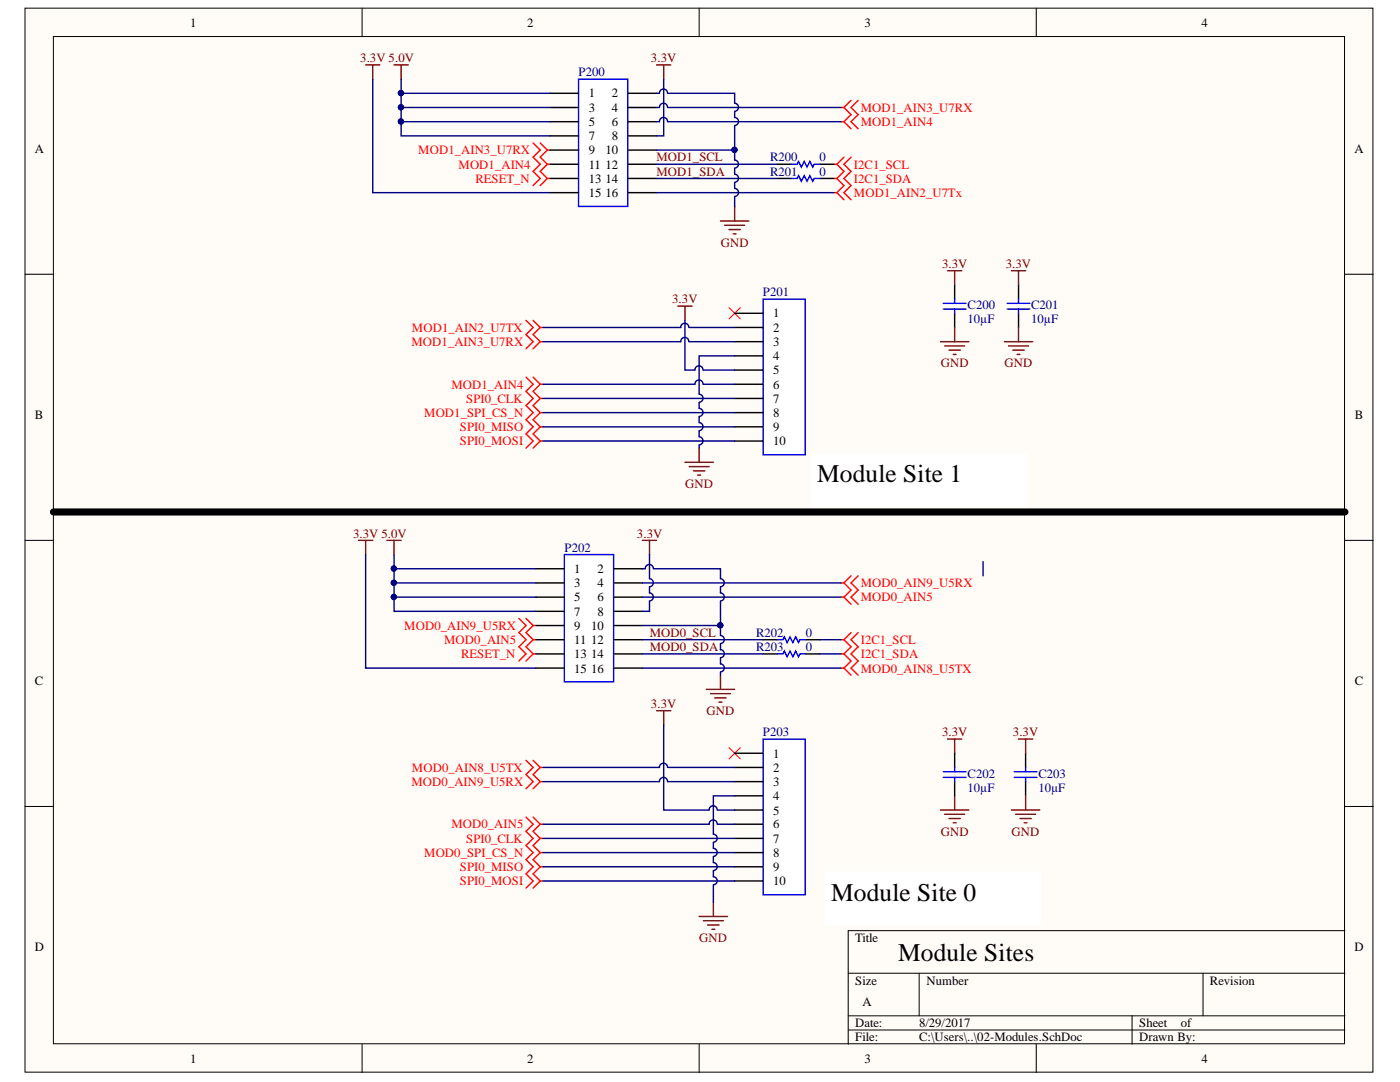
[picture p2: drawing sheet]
<svg xmlns="http://www.w3.org/2000/svg" width="279mm" height="216mm" viewBox="0 0 279 216" stroke-linecap="round" stroke-linejoin="round" font-family="sans-serif">
<g fill="#fffcf8" stroke="#000" stroke-width=".2">
<path d="M5 1.6h269v212.3h-269z"/>
<path d="M10.7 7.3h257.6v201h-257.6z"/>
</g>
<g fill="none" stroke="#000" stroke-width=".2">
<path d="M72.3 1.6v5.7M139.5 1.6v5.7M206.8 1.6v5.7M5 54.7h5.7M268.4 54.7h5.7M5 107.8h5.7M268.4 107.8h5.7M5 160.9h5.7M268.4 160.9h5.7M169.3 194.2h99.1M183.4 194.2v8.5M240.1 194.2v8.5"/>
<path d="M268.4 185.7h-99.1v22.7M72.3 208.4v5.6M139.5 208.4v5.6M169.3 202.7h99.1M169.3 205.5h99.1M206.8 208.4v5.6M225.9 202.7v5.7"/>
</g>
<g fill="none" stroke="#f00" stroke-width=".28">
<path d="M106.4 28.5l1.4 1.4-1.4 1.5 1.4 1.4-1.4 1.4 1.4 1.4-1.4 1.4M107.8 28.5l1.4 1.4M109.2 32.8h.6M109.2 35.6h.6M109.2 32.8l-1.4 1.4 1.4 1.4M109.2 29.9l-1.4 1.5 1.4 1.4M109.2 29.9h.6M109.2 35.6l-1.4 1.4M166.4 32.8h.6M166.4 35.6h.6M166.4 38.4h.6M167 32.8l1.4 1.4-1.4 1.4"/>
<path d="M167 35.6l1.4 1.4-1.4 1.4M167 38.4l1.4 1.5M167.9 24.3h.5M167.9 21.5h.5M168.4 31.4l-1.4 1.4M168.4 24.3l1.4 1.4M168.4 21.5l1.4 1.4-1.4 1.4M169.8 31.4l-1.4 1.4 1.4 1.4-1.4 1.4 1.4 1.4-1.4 1.4 1.4 1.5M169.8 20l-1.4 1.5M171.3 20l-1.5 1.5 1.5 1.4-1.5 1.4 1.5 1.4M105 75.3l1.4 1.4-1.4 1.4 1.4 1.4-1.4 1.4 1.4 1.4-1.4 1.5 1.4 1.4-1.4 1.4 1.4 1.4-1.4 1.4M105 63.9l1.4 1.4-1.4 1.5 1.4 1.4-1.4 1.4"/>
<path d="M106.4 75.3l1.4 1.4M106.4 63.9l1.4 1.4M107.8 79.5l-1.4 1.4 1.4 1.4M107.8 76.7l-1.4 1.4 1.4 1.4M107.8 79.5h.6M107.8 76.7h.6M107.8 68.2l-1.4 1.4M107.8 65.3l-1.4 1.5 1.4 1.4M107.8 68.2h.6M107.8 65.3h.6M107.8 85.2l-1.4 1.4 1.4 1.4M107.8 82.3l-1.4 1.5 1.4 1.4"/>
<path d="M107.8 85.2h.6M107.8 88l-1.4 1.4M107.8 88h.6M107.8 82.3h.6M167.9 116.3h.5M167.9 119.2h.5M168.4 116.3l1.4 1.4-1.4 1.5M168.4 119.2l1.4 1.4M169.8 114.9l-1.4 1.4M171.3 114.9l-1.5 1.4 1.5 1.4-1.5 1.5 1.5 1.4M103.6 123.4l1.4 1.4-1.4 1.4 1.4 1.4-1.4 1.5 1.4 1.4-1.4 1.4M105 123.4l1.4 1.4"/>
<path d="M106.4 127.6h.6M106.4 130.5h.6M106.4 124.8l-1.4 1.4 1.4 1.4M106.4 124.8h.6M106.4 127.6l-1.4 1.5 1.4 1.4M106.4 130.5l-1.4 1.4M167.9 127.6h.5M167.9 130.5h.5M167.9 133.3h.5M168.4 127.6l1.4 1.5-1.4 1.4M168.4 130.5l1.4 1.4-1.4 1.4M168.4 133.3l1.4 1.4"/>
<path d="M169.8 126.2l-1.4 1.4M171.3 126.2l-1.5 1.4 1.5 1.5-1.5 1.4 1.5 1.4-1.5 1.4 1.5 1.4M105 151.7l1.4 1.4-1.4 1.5 1.4 1.4-1.4 1.4M106.4 151.7l1.4 1.4M107.8 153.1l-1.4 1.5 1.4 1.4M107.8 153.1h.6M107.8 156l-1.4 1.4M107.8 156h.6M105 163l1.4 1.5-1.4 1.4 1.4 1.4-1.4 1.4 1.4 1.4-1.4 1.4 1.4 1.5-1.4 1.4 1.4 1.4-1.4 1.4M106.4 163l1.4 1.5M107.8 167.3l-1.4 1.4 1.4 1.4M107.8 164.5l-1.4 1.4 1.4 1.4"/>
<path d="M107.8 167.3h.6M107.8 173l-1.4 1.4 1.4 1.4M107.8 170.1l-1.4 1.4 1.4 1.5M107.8 173h.6M107.8 175.8l-1.4 1.4M107.8 175.8h.6M107.8 170.1h.6M107.8 164.5h.6"/>
</g>
<g fill="none" stroke="#800000" stroke-width=".28">
<path d="M73 13h2.8M74.4 13v2.8M131 13h2.9M132.5 13v2.8M143.8 44.1h5.6M144.6 45h4M145.5 45.8h2.2M146.3 46.7h.6M146.6 41.3v2.8M189.1 54h2.8M190.5 54v2.8M135.3 61.1h2.8"/>
<path d="M136.7 61.1v2.8M187.7 68.2h5.7M188.5 69h4M189.4 69.9h2.3M190.2 70.7h.6M190.5 65.3v2.9M136.7 92.2h5.7M137.6 93.1h3.9M138.4 93.9h2.3M139.3 94.8h.5M139.5 89.4v2.8M71.6 107.8h2.8"/>
<path d="M73 107.8v2.9M131 141.8h2.9M132.5 141.8v2.8M189.1 147.5h2.8M190.5 147.5v2.8M190.5 158.8v2.8M187.7 161.6h5.7M188.5 162.5h4M189.4 163.3h2.3M190.2 164.2h.6M139.5 182.9h5.7M140.4 183.7h4"/>
<path d="M141.2 184.6h2.3M142.1 185.4h.6M142.4 180v2.9"/>
</g>
<path d="M145.5 61.4l2.2 2.2M147.7 61.4l-2.2 2.2M145.5 149.2l2.2 2.2M147.7 149.2l-2.2 2.2" fill="none" stroke="#f00" stroke-width=".2"/>
<path d="M190.5 56.8v2.9M190.5 62.5v2.8" fill="none" stroke="#000" stroke-width=".28"/>
<path d="M190.5 59.7v.8M188.3 60.5h4.5M188.3 61.7h4.5M190.5 61.7v.8" fill="none" stroke="#00f" stroke-width=".28"/>
<path d="M152.3 59.7h8.4v31h-8.4z" fill="#fff" stroke="#00f" stroke-width=".28"/>
<path d="M146.6 62.5h5.7M146.6 65.3h5.7M146.6 68.2h5.7M146.6 71h5.7M146.6 73.8h5.7M146.6 76.7h5.7M146.6 79.5h5.7M146.6 82.3h5.7M146.6 85.2h5.7M146.6 88h5.7" fill="none" stroke="#000" stroke-width=".28"/>
<path d="M152.3 147.5h8.4v31h-8.4z" fill="#fff" stroke="#00f" stroke-width=".28"/>
<g fill="none" stroke="#000" stroke-width=".28">
<path d="M155.1 32.8h2.8M155.1 35.6h2.8M163.6 32.8h2.8M163.6 35.6h2.8M203.3 56.8v2.9M203.3 62.5v2.8M152.3 127.6h2.8M152.3 130.5h2.8M160.8 127.6h2.8M160.8 130.5h2.8M146.6 150.3h5.7M146.6 153.1h5.7"/>
<path d="M146.6 156h5.7M146.6 158.8h5.7M190.5 150.3v2.8M190.5 156v2.8M204.7 150.3v2.8M204.7 156v2.8M146.6 161.6h5.7M146.6 164.5h5.7M146.6 167.3h5.7M146.6 170.1h5.7M146.6 173h5.7M146.6 175.8h5.7"/>
</g>
<g fill="none" stroke="#00f" stroke-width=".28">
<path d="M157.9 32.8h1.2l.3-.6 .5 1.1 .6-1.1 .6 1.1 .5-1.1 .6 1.1 .3-.5h1.1M157.9 35.6h1.2l.3-.6 .5 1.2 .6-1.2 .6 1.2 .5-1.2 .6 1.2 .3-.6h1.1M203.3 59.7v.8M201 60.5h4.5M201 61.7h4.5M203.3 61.7v.8M155.1 127.6h1.1l.3-.5 .6 1.1 .6-1.1 .5 1.1 .6-1.1 .6 1.1 .2-.6h1.2M155.1 130.5h1.1l.3-.6 .6 1.1 .6-1.1 .5 1.1 .6-1.1 .6 1.1 .2-.5h1.2M188.3 154h4.5M188.3 155.1h4.5M190.5 153.1v.9M190.5 155.1v.9"/>
<path d="M202.4 154h4.5M202.4 155.1h4.5M204.7 153.1v.9M204.7 155.1v.9"/>
</g>
<g fill="none" stroke="#800000" stroke-width=".28">
<path d="M201.9 54h2.8M203.3 54v2.8M200.4 68.2h5.7M201.3 69h3.9M202.1 69.9h2.3M203 70.7h.6M203.3 65.3v2.9M203.3 147.5h2.8M204.7 147.5v2.8M204.7 158.8v2.8M201.9 161.6h5.6M202.7 162.5h4"/>
<path d="M203.6 163.3h2.2M204.4 164.2h.6"/>
</g>
<path d="M10.7 102.2h257.7" fill="none" stroke="#000" stroke-width="1.4"/>
<g fill="#fff" stroke="#fff" stroke-width=".85">
<path d="M162.2 90.8h42.4v9.9h-42.4z"/>
<path d="M165 174.4h42.4v9.8h-42.4z"/>
</g>
<path d="M115.5 15.8h9.8v25.4h-9.8z" fill="#fff" stroke="#00f" stroke-width=".28"/>
<g fill="none" stroke="#000" stroke-width=".28">
<path d="M109.8 18.6h5.7M125.4 18.6h5.6M109.8 21.5h5.7M109.8 24.3h5.7M109.8 27.1h5.7M109.8 29.9h5.7M109.8 32.8h5.7M109.8 35.6h5.7M109.8 38.4h5.7M125.4 21.5h5.6M125.4 24.3h5.6M125.4 27.1h5.6"/>
<path d="M125.4 29.9h5.6M125.4 32.8h5.6M125.4 35.6h5.6M125.4 38.4h5.6"/>
</g>
<path d="M112.6 110.7h9.9v25.4h-9.9z" fill="#fff" stroke="#00f" stroke-width=".28"/>
<g fill="none" stroke="#000" stroke-width=".28">
<path d="M107 113.5h5.6M107 116.3h5.6M107 119.2h5.6M122.5 113.5h5.7M122.5 116.3h5.7M122.5 119.2h5.7M107 122h5.6M107 124.8h5.6M107 127.6h5.6M107 130.5h5.6M107 133.3h5.6M122.5 122h5.7"/>
<path d="M122.5 124.8h5.7M122.5 127.6h5.7M122.5 130.5h5.7M122.5 133.3h5.7"/>
</g>
<path d="M78.6 13h2.9M80.1 13v2.8M77.2 107.8h2.9M78.6 107.8v2.9M128.2 107.8h2.8M129.6 107.8v2.9M141 137.6h5.6M141.8 138.4h4M142.7 139.3h2.2M143.8 134.7v2.9M143.5 140.1h.6" fill="none" stroke="#800000" stroke-width=".28"/>
<g fill="none" stroke="#000080" stroke-width=".28">
<path d="M74.4 15.8v22.6h35.4M80.1 15.8v2.8h29.7M80.1 18.6v2.9h29.7M132.5 15.8v11.3h-1.5M133.2 18.6a.81 .81 0 0 0-.8-.8 .81 .81 0 0 0-.8 .8h-.6M133.3 18.6h13.3v2a.81 .81 0 0 1 .8 .8 .81 .81 0 0 1-.8 .8M80.1 21.5v2.8h29.7M80.1 24.3v2.8h29.7M131 29.9h15.6M131 32.8h24.1M131 35.6h24.1M131 38.4h35.4"/>
<path d="M133.2 21.4a.81 .81 0 0 0-.8-.8 .81 .81 0 0 0-.8 .9h-.6M133.2 24.3a.81 .81 0 0 0-.8-.9 .81 .81 0 0 0-.8 .9h-.6M133.3 21.5h34.6M133.3 24.3h34.6M146.6 22.3v1.1a.81 .81 0 0 1 .8 .8 .81 .81 0 0 1-.8 .8M146.6 25.1v6.8a.81 .81 0 0 1 .8 .8 .81 .81 0 0 1-.8 .8M146.6 33.6v1.2a.81 .81 0 0 1 .8 .8 .81 .81 0 0 1-.8 .8M146.6 36.5v1.1a.81 .81 0 0 1 .8 .8 .81 .81 0 0 1-.8 .8M146.6 39.3v2M108.4 79.5h38.2M136.7 63.9v9.9h2a.81 .81 0 0 1 .8-.8 .81 .81 0 0 1 .8 .8M137.5 68.2a.81 .81 0 0 0-.8-.9 .81 .81 0 0 0-.8 .9h-27.5"/>
<path d="M137.5 65.3a.81 .81 0 0 0-.8-.8 .81 .81 0 0 0-.8 .8h-27.5M137.6 68.2h9M137.6 65.3h9M139.5 78.7a.81 .81 0 0 1 .8 .8 .81 .81 0 0 1-.8 .8M140.3 76.7a.81 .81 0 0 0-.8-.9 .81 .81 0 0 0-.8 .9h-30.3M140.4 73.8h6.2M140.4 76.7h6.2M146.6 71h-7.1v7.7M108.4 88h38.2M108.4 85.2h38.2M108.4 82.3h38.2M139.5 86v1.2a.81 .81 0 0 1 .8 .8 .81 .81 0 0 1-.8 .8"/>
<path d="M139.5 83.2v1.1a.81 .81 0 0 1 .8 .8 .81 .81 0 0 1-.8 .8M139.5 80.4v1.1a.81 .81 0 0 1 .8 .8 .81 .81 0 0 1-.8 .8M139.5 88.9v.5M73 110.7v22.6h34M78.6 110.7v11.3h28.4M78.6 116.3h28.4M78.6 119.2h28.4M78.6 113.5h28.4M128.2 116.3h39.7M128.2 119.2h39.7M129.6 117.2v1.1a.81 .81 0 0 1 .8 .8 .81 .81 0 0 1-.8 .8M129.6 110.7v4.8a.81 .81 0 0 1 .8 .8 .81 .81 0 0 1-.8 .8"/>
<path d="M130.4 113.5a.81 .81 0 0 0-.8-.9 .81 .81 0 0 0-.8 .9h-.6M130.5 113.5h13.3v2a.81 .81 0 0 1 .7 .8 .81 .81 0 0 1-.7 .8M143.8 117.2v1.1a.81 .81 0 0 1 .7 .8 .81 .81 0 0 1-.7 .8M196.2 112.1v2.8M128.2 127.6h24.1M128.2 130.5h24.1M128.2 133.3h39.7M128.2 124.8h15.6M129.6 120v2h-1.4M143.8 131.3v1.2a.81 .81 0 0 1 .7 .8 .81 .81 0 0 1-.7 .8M143.8 128.5v1.1a.81 .81 0 0 1 .7 .8 .81 .81 0 0 1-.7 .8M143.8 120v6.8a.81 .81 0 0 1 .7 .8 .81 .81 0 0 1-.7 .8"/>
<path d="M143.8 134.2v.5M163.6 127.6h4.3M163.6 130.5h4.3M132.5 144.6v17h9a.81 .81 0 0 1 .8-.8 .81 .81 0 0 1 .8 .8M133.2 153.1a.81 .81 0 0 0-.8-.8 .81 .81 0 0 0-.8 .8h-23.2M133.2 156a.81 .81 0 0 0-.8-.9 .81 .81 0 0 0-.8 .9h-23.2M133.3 153.1h13.3M133.3 156h13.3M146.6 158.8h-4.2v7.6a.81 .81 0 0 1 .7 .9 .81 .81 0 0 1-.7 .8M108.4 175.8h38.2M108.4 173h38.2M108.4 170.1h38.2"/>
<path d="M108.4 167.3h38.2M142.4 168.1v1.2a.81 .81 0 0 1 .7 .8 .81 .81 0 0 1-.7 .8M142.4 171v1.1a.81 .81 0 0 1 .7 .8 .81 .81 0 0 1-.7 .8M142.4 173.8v1.1a.81 .81 0 0 1 .7 .8 .81 .81 0 0 1-.7 .9M142.4 176.6v3.4M143.1 164.5a.81 .81 0 0 0-.8-.9 .81 .81 0 0 0-.8 .9h-33.1M143.2 161.6h3.4M143.2 164.5h3.4"/>
</g>
<g fill="#000080" stroke="#000080" stroke-width=".2">
<circle cx="146.6" cy="29.9" r=".52"/>
<circle cx="80" cy="18.6" r=".52"/>
<circle cx="80" cy="21.4" r=".52"/>
<circle cx="80" cy="24.2" r=".52"/>
<circle cx="143.7" cy="124.8" r=".52"/>
<circle cx="78.6" cy="119.1" r=".52"/>
<circle cx="78.6" cy="116.3" r=".52"/>
<circle cx="78.6" cy="113.4" r=".52"/>
</g>
<g font-size="5.1">
<text x="163.1" y="96.2">Module Site 1</text>
<text x="165.9" y="179.8">Module Site 0</text>
<text x="179.2" y="191.7">Module Sites</text>
</g>
<g font-size="2.5">
<text x="38" y="5.3">1</text>
<text x="105.2" y="5.3">2</text>
<text x="172.5" y="5.3">3</text>
<text x="239.8" y="5.3">4</text>
<text x="117.5" y="19.5">1</text>
<text x="117.5" y="22.3">3</text>
<text x="122.1" y="19.5">2</text>
<text x="122.1" y="22.3">4</text>
<text x="117.5" y="25.1">5</text>
<text x="117.5" y="28">7</text>
<text x="122.1" y="25.1">6</text>
<text x="122.1" y="28">8</text>
<text x="6.9" y="30.4">A</text>
<text x="117.5" y="30.8">9</text>
<text x="117.5" y="33.7">11</text>
<text x="120.9" y="30.8">10</text>
<text x="120.9" y="33.7">12</text>
<text x="270.3" y="30.4">A</text>
<text x="117.5" y="36.4">13</text>
<text x="117.5" y="39.3">15</text>
<text x="120.9" y="36.4">14</text>
<text x="120.9" y="39.3">16</text>
<text x="154.3" y="63.3">1</text>
<text x="154.3" y="66.2">2</text>
<text x="154.3" y="69">3</text>
<text x="154.3" y="71.9">4</text>
<text x="154.3" y="74.7">5</text>
<text x="154.3" y="77.5">6</text>
<text x="6.9" y="83.5">B</text>
<text x="154.3" y="80.3">7</text>
<text x="154.3" y="83.2">8</text>
<text x="270.4" y="83.5">B</text>
<text x="154.3" y="86">9</text>
<text x="154.3" y="88.9">10</text>
<text x="114.6" y="114.3">1</text>
<text x="114.6" y="117.2">3</text>
<text x="114.6" y="120">5</text>
<text x="119.3" y="114.3">2</text>
<text x="119.3" y="117.2">4</text>
<text x="119.3" y="120">6</text>
<text x="114.6" y="122.9">7</text>
<text x="114.6" y="125.7">9</text>
<text x="118" y="125.7">10</text>
<text x="119.3" y="122.9">8</text>
<text x="114.6" y="128.5">11</text>
<text x="114.6" y="131.3">13</text>
<text x="118" y="128.5">12</text>
<text x="118" y="131.3">14</text>
<text x="6.9" y="136.7">C</text>
<text x="114.6" y="134.2">15</text>
<text x="118" y="134.2">16</text>
<text x="270.4" y="136.7">C</text>
<text x="154.3" y="151.2">1</text>
<text x="154.3" y="154">2</text>
<text x="154.3" y="156.9">3</text>
<text x="154.3" y="159.7">4</text>
<text x="154.3" y="162.5">5</text>
<text x="154.3" y="165.3">6</text>
<text x="154.3" y="168.2">7</text>
<text x="154.3" y="171">8</text>
<text x="154.3" y="173.9">9</text>
<text x="154.3" y="176.6">10</text>
<text x="6.9" y="189.8">D</text>
<text x="170.7" y="188">Title</text>
<text x="270.3" y="189.8">D</text>
<text x="170.7" y="196.5">Size</text>
<text x="184.9" y="196.5">Number</text>
<text x="241.5" y="196.5">Revision</text>
<text x="172.1" y="200.7">A</text>
<text x="170.7" y="205">Date:</text>
<text x="170.7" y="207.8">File:</text>
<text x="183.5" y="205">8/29/2017</text>
<text x="183.5" y="207.8">C:\Users\..\02-Modules.SchDoc</text>
<text x="227.4" y="205">Sheet</text>
<text x="227.4" y="207.8">Drawn By:</text>
<text x="235.6" y="205">of</text>
<text x="38" y="212.1">1</text>
<text x="105.2" y="212.1">2</text>
<text x="172.5" y="212.1">3</text>
<text x="239.8" y="212.1">4</text>
</g>
<g font-size="2.5" fill="#800000">
<text x="71.9" y="12.4">3.3V 5.0V</text>
<text x="129.9" y="12.4">3.3V</text>
<text x="131" y="32.2">MOD1_SCL</text>
<text x="131" y="35.1">MOD1_SDA</text>
<text x="143.9" y="49.2">GND</text>
<text x="188" y="53.4">3.3V</text>
<text x="200.7" y="53.4">3.3V</text>
<text x="134.1" y="60.5">3.3V</text>
<text x="187.8" y="73.3">GND</text>
<text x="200.5" y="73.3">GND</text>
<text x="136.8" y="97.3">GND</text>
<text x="70.5" y="107.3">3.3V 5.0V</text>
<text x="127.1" y="107.3">3.3V</text>
<text x="129.7" y="129.9">MOD0_SDA</text>
<text x="129.7" y="127.1">MOD0_SCL</text>
<text x="129.9" y="141.2">3.3V</text>
<text x="141" y="142.7">GND</text>
<text x="188" y="146.9">3.3V</text>
<text x="202.1" y="146.9">3.3V</text>
<text x="187.8" y="166.8">GND</text>
<text x="201.9" y="166.8">GND</text>
<text x="139.6" y="188">GND</text>
</g>
<g font-size="2.5" fill="#000080">
<text x="115.5" y="15.2">P200</text>
<text x="153.7" y="32.2">R200</text>
<text x="153.7" y="35.1">R201</text>
<text x="163.6" y="32.2">0</text>
<text x="163.6" y="35.1">0</text>
<text x="152.2" y="59.1">P201</text>
<text x="193.1" y="61.6">C200</text>
<text x="193.1" y="64.5">10µF</text>
<text x="205.8" y="61.6">C201</text>
<text x="205.8" y="64.5">10µF</text>
<text x="112.7" y="110.1">P202</text>
<text x="150.9" y="127.1">R202</text>
<text x="150.9" y="129.9">R203</text>
<text x="160.8" y="127.1">0</text>
<text x="160.8" y="129.9">0</text>
<text x="152.2" y="146.9">P203</text>
<text x="193.1" y="155.2">C202</text>
<text x="207.2" y="155.2">C203</text>
<text x="193.1" y="158">10µF</text>
<text x="207.2" y="158">10µF</text>
</g>
<g font-size="2.5" fill="#f00">
<text x="171.8" y="22.3">MOD1_AIN3_U7RX</text>
<text x="171.8" y="25.1">MOD1_AIN4</text>
<text x="83.5" y="30.8">MOD1_AIN3_U7RX</text>
<text x="91.5" y="33.7">MOD1_AIN4</text>
<text x="170.4" y="33.7">I2C1_SCL</text>
<text x="94.9" y="36.4">RESET_N</text>
<text x="170.4" y="36.4">I2C1_SDA</text>
<text x="170.4" y="39.3">MOD1_AIN2_U7Tx</text>
<text x="82.1" y="69">MOD1_AIN3_U7RX</text>
<text x="82.2" y="66.2">MOD1_AIN2_U7TX</text>
<text x="90.1" y="77.5">MOD1_AIN4</text>
<text x="84.7" y="83.2">MOD1_SPI_CS_N</text>
<text x="93" y="80.3">SPI0_CLK</text>
<text x="91.8" y="86">SPI0_MISO</text>
<text x="91.8" y="88.9">SPI0_MOSI</text>
<text x="171.8" y="117.2">MOD0_AIN9_U5RX</text>
<text x="171.8" y="120">MOD0_AIN5</text>
<text x="80.7" y="125.7">MOD0_AIN9_U5RX</text>
<text x="88.6" y="128.5">MOD0_AIN5</text>
<text x="92" y="131.3">RESET_N</text>
<text x="171.8" y="128.5">I2C1_SCL</text>
<text x="171.8" y="131.3">I2C1_SDA</text>
<text x="171.8" y="134.2">MOD0_AIN8_U5TX</text>
<text x="82.2" y="154">MOD0_AIN8_U5TX</text>
<text x="82.1" y="156.9">MOD0_AIN9_U5RX</text>
<text x="90.1" y="165.3">MOD0_AIN5</text>
<text x="84.7" y="171">MOD0_SPI_CS_N</text>
<text x="91.8" y="173.9">SPI0_MISO</text>
<text x="93" y="168.2">SPI0_CLK</text>
<text x="91.8" y="176.6">SPI0_MOSI</text>
</g>
</svg>
